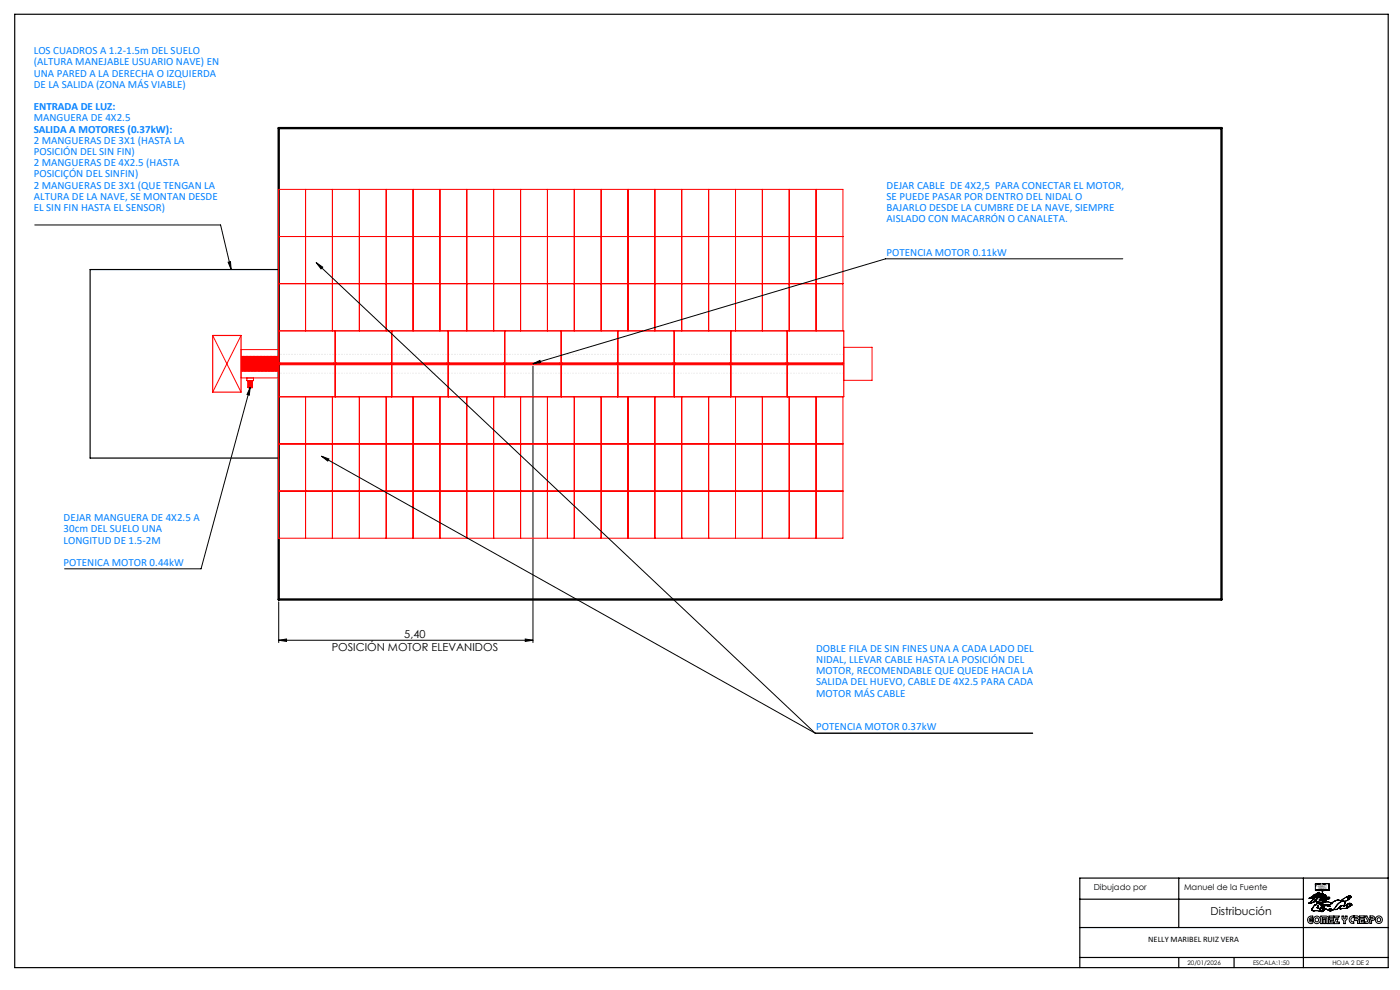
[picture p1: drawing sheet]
<svg xmlns="http://www.w3.org/2000/svg" width="594mm" height="420mm" viewBox="0 0 594 420" stroke-linecap="round" stroke-linejoin="round" font-family="sans-serif">
<g fill="none" stroke="#000" stroke-width=".42">
<path d="M14.7 95.4h78.9l4.5 19M96.8 111.2l1-.2 .3 3.4zM134.2 111.4l2.7 1.9-.7 .8zM134.2 111.4l211.7 199.7M476.4 109.8h-100.7l-149.6 44.5M226.1 154.3l3-1.4 .3 1zM226.1 155.3v117.3M104.7 160.4v.3M106.2 164.3l-.4 3.4-1-.3zM106.2 164.3l-20.9 77h-57.9M136.4 193.6l3.2 1.1-.5 .9zM136.4 193.6l209.5 117.5"/>
<path d="M118.3 255.3v17.3M118.3 271.6l3.3-.5v1zM118.3 271.6h107.8M222.8 271.1l3.3 .5-3.3 .5zM345.9 311.1h92.2M558.1 375l1.7 .1M558.1 375v.1M558.1 375.1v.7M558.1 375.8h.1M558.1 375.8v1.8M558.1 377.6v.1M558.1 377.7l.2 .1"/>
<path d="M558.2 377.7l1.5 .2M558.2 377.7l.1 .1M558.3 374.9l-.1 .1M558.4 379.7h-.1M558.6 377.7h.1M558.7 377.7h.1M558.7 379.6h-.1M558.7 377.7l1.4 .1M558.7 377.7h-.1M558.8 379.5h.1M559 378.9l-3.6 2.2 2.3-.4M559 378.9l1.4 .2"/>
<path d="M559 378.9h.1M559.1 377.7l-.1 .1M559.1 379.4l-.1 .1M559.3 375.1h.1M559.3 377.5l.3 .1M559.3 379.6h.1M559.3 379.4h-.1M559.5 377.6h-1.4M559.6 375.1h.1M559.7 377.9h.1M559.8 375v.1M559.8 379.5l-1.6 .9"/>
<path d="M559.8 377.7h.4M559.9 380h.1M559.9 379.9h.1M559.9 379.6v.1M560 379.9l-.1 .1M560 379.5l-.1 .4M560.1 379.5l-1.6 .1-1.9 1.4M560.1 377.7h.1M560.1 377.8h.4M560.2 379.7v.1M560.2 377.7l.1 .1M560.3 379.9h.1"/>
<path d="M560.3 379.9l-.3 .5M560.3 379.9l.2 .2M560.4 379.9h.1M560.4 379.3h-.1M560.4 379.9v.1M560.4 380l.1 .1M560.5 377.8h.9M560.6 379.7h-.1M560.6 377.7l-.1 .1M560.7 379.1l1.3 .7M560.7 379.7h.1M560.8 379.7h.1"/>
<path d="M560.8 379.7l-.9 .2M560.8 379.7l.1 .2M560.8 377.7h-.1M560.8 377.8l.1 .1M560.9 379.2l-.9 .3M560.9 379.9h.1M561.1 377.6l-.1 6.8M561.1 377.9v6.6M561.1 377.6l-2.4 .1M561.2 379.2h.1M561.4 377.8l-.1 .1M561.4 377.8h.1"/>
<path d="M561.4 379.3h.1M561.5 377.8h.1M561.6 375h.1M561.7 374.9l-1.9 .1M561.7 374.9l.1 .1M561.8 375l.2 .1M561.8 379.7h.1M561.8 379.7l-.2 1-.2-.2M561.8 379.7l.6 .2M562 375v.1M562.1 379.9h.3M562.1 375l-.1 .1"/>
<path d="M562.2 380h-.1M562.2 379.9l-.4 .4M562.3 379.9h.1M562.3 374.9l-.1 .1M562.4 380h-.5l-.1 .6M562.4 379.9l.2 .7M562.8 377.6h-1.7M563.6 374.9h.1M563.6 374.9l.3 2.7M563.6 374.9l-1.5 .1M563.7 376.6v.1M563.7 377.5l-.1 .1"/>
<path d="M563.7 374.9l.3 .4v2.3M563.7 377.1l.1 .1M563.8 377.3l-.1 .1M563.8 376.1l-.1 1.4h-1.2l-.8 .3M563.8 375.2v.9M563.8 377.7l-.1 .1M563.8 376v.1M564 377.3v.1M564 377.5l-3.7 .3M555.3 389l1.7-.4v.7l-1.3 .3-.3 .7 .4 .7 .5 .2 .7-.6h-.8v-.7h.8v1.7a1.56 1.56 0 0 1-2-.5 1.56 1.56 0 0 1 .3-2.1zM555.4 383.1h.1M556 383.1v.1"/>
<path d="M556.5 385.9h.1M556.5 385.7l.4 .6M556.6 385.6l-.1 .1M556.6 385.6h.1M556.7 385.5l-.1 .1M556.7 382l-1.3 1.1M556.9 386.3h.1M557 385.2v.1M557 386.3l.2 .1M557.1 386.4l3 .2M557.1 382.8l-.2 .1M557.1 382.8v.1"/>
<path d="M557.5 382.6v.1M557.7 384.1v.1M557.7 380.7h.1M557.8 384h.1M557.8 382.4l-1.4 .7-1 .1M557.8 384l-1.1 1.5M557.8 382.4h.1M557.8 380.6h.1M557.9 380.6h.1M557.9 380.6l-.2 .1M558.2 389.6l.5-.3 .6 .3 .2 .6-.2 .7-.6 .3-.5-.3-.3-.6zM558.2 380.4l-1.4 1.6"/>
<path d="M558.2 380.3l-.3 .3M558.4 382l.1 .7M558.4 383.7l-.6 .3M558.5 381.3l-1.4 1.5M558.5 381.3h.1M558.6 383.7h-.2M558.6 385l.2 .1M558.6 383.6h.1M558.6 383.6l-.1 .1M558.7 382.4v.4M558.7 382.8v.1M558.7 382.9h.1"/>
<path d="M558.7 385l.5 .2M558.8 382.9v.1M558.8 383.1h.1M558.8 383.1l-.2 .5M558.8 384l.4 1.3M558.9 383l-.1 .1M558.9 383h.1M559 382.7h.1M559 382.7v.1M559 382.6h.1M559 382.6l.1 .4M559 382.6v.1"/>
<path d="M559.1 385.1h.1M559.1 385.2h.1M559.1 383.1h.1M559.1 385.1l1 .6M559.2 384.9v.4M559.3 380.3l-.1 .1M559.3 382.7l.1 .3M559.4 383.2h.1M559.4 383.3h.7M559.4 384.3l-.3 .7M559.4 380.2l-.9 1.1M559.5 380.2h-.1"/>
<path d="M559.5 383.1h.1M559.5 383.1l-.1 .1M559.5 380.5l.4 .2M559.5 380.5l-1.7 1.9M559.6 380.5h.1M559.6 382.7l.2 .4M559.7 382l1.6-.3-1.4 .7M559.8 381.4l1.4 .1M559.9 382.8h.1M559.9 382.9l.3 .3M559.9 382.9h.1M559.9 382.9l.1 .1"/>
<path d="M560 380.4h.1M560 383.5h-.1M560.1 383.3h.1M560.1 380.8h.1M560.1 383.4l-.3 .3h.7M560.1 383.1l.1 .1M560.1 385.7h.3M560.1 386.6h.1M560.2 385.7h.1M560.2 380.8h-.1M560.2 380.6h.1M560.2 380.6l-.1 .2"/>
<path d="M560.2 380.6v.1M560.3 383.8h.1M560.3 380.5h.1M560.3 385.7h-.1M560.3 383.8h.2M560.4 382.8l.4 .3M560.4 383.8h.1M560.4 385.6v.1M560.4 388.6h2.3l.7 .3 .2 2.9h-.6l-.2-2.5h-1.7v2.5h-.7zM560.4 380.8h.1M560.4 381.1h.1M560.4 383.7h.1"/>
<path d="M560.4 383.7l-.1 .1M560.4 380.8v.4M560.4 385.3h.1M560.5 380.7h.1M560.5 385v.1M560.5 380.4l-.3 .2M560.5 383.7h.1M560.5 386.5h.1M560.5 381h.1M560.5 380.1v.1M560.5 380.7v.6M560.5 381.1l.4 .1"/>
<path d="M560.5 381l.2 .3M560.5 380.9h.1M560.5 381.1h.1M560.5 381.3h.1M560.5 381.2l.1 .1M560.5 386.5l-.3 .1M560.5 380.8h.3M560.6 386.5h.1M560.6 383.8h-.1M560.6 386.5h-.1M560.6 381l.1 .2M560.6 381.3h.1"/>
<path d="M560.6 386.4l.1 .1M560.6 386.4l-.1 .2M560.6 380.8h.1M560.6 380.9h.1M560.6 383.7h.1M560.6 380.8v.2M560.6 386.4l.2 .2M560.7 381h.1M560.7 384h.1M560.7 381l-.1 .1M560.7 380.8l-.2 .1M560.7 380.4h-.3"/>
<path d="M560.7 380.8h-.1M560.7 380.7l-.3 .2M560.7 381.1h.1M560.8 386.5h.1M560.8 380.8l.1 .4h-.4M560.8 384.7h-.1M560.8 380.7l.1 .1M560.8 381.1h.1M560.8 380.8h-.1M560.8 384.6l-.4 1M560.8 381.1v.1M560.9 386.6h.1"/>
<path d="M560.9 380.7h-.4M560.9 381.1h.1M560.9 386.6v.2M561 383.7h.1M561 386.5h.1M561 383.7l-.4 .1M561 383.7l-.3 .3M561 386.5v.1M561.1 382.4h.1M561.1 382.4l.1 .2M561.1 382.5h.1M561.1 382.5v.1"/>
<path d="M561.1 386.1h.3M561.2 382.6v.1M561.2 386.5l-.1 .1M561.2 380.2l.4 .5M561.2 381.8h.1M561.2 385.1h.1M561.2 381.4h.1M561.2 383.8l-.5 .2M561.2 385.1l.3 .2M561.2 381.9h.1M561.2 382.7h.1M561.2 381.7l.1 .3"/>
<path d="M561.2 382.5h.1M561.2 381.5h.4M561.2 381.9l.2 .1M561.2 381.3v.1M561.2 381.3v.2M561.2 381.6l-1.6 .2M561.3 385.2h.1M561.3 382.7l.2 .1M561.3 382.5l.2 .2M561.3 385.2l.2 .1M561.3 386.5h-.1M561.3 384.5h.1"/>
<path d="M561.3 382h.5M561.3 384.5v.3M561.3 384.9l-.1 .1M561.3 384.8h.1M561.3 384.8l-.1 .2M561.3 384.5l-.5 .1M561.3 386.1h.1M561.4 385.2h.1M561.4 385.5h.1M561.4 385.5l.1 .1M561.4 382.8h.5M561.4 381.1l-.1 .1"/>
<path d="M561.4 385.1h.1M561.4 386.1h.1M561.4 386.1l-.1 .4h-.6M561.4 385.2l.2 .2M561.4 386.2h.1M561.4 386.3h.1M561.4 386l-.2 .1M561.4 385.1l-.1 .1M561.5 384.1h.1M561.5 386h.1M561.5 380.6h.1M561.5 385.6v.1"/>
<path d="M561.5 385.7h.1M561.5 382.8h.1M561.5 385.4h.1M561.5 385.8h.1M561.5 385.9h.1M561.5 382.1v.7M561.5 385.9l-.1 .1M561.5 385.7v.2M561.6 384h.1M561.6 385.4h.1M561.6 385.4l-.2 .1M561.6 380.6h.1"/>
<path d="M561.6 385.4l2 .8M561.6 380.7h.1M561.6 381.5h.1M561.7 383.8h.1M561.7 380.7v.1M561.7 389.9h.7v1.9h-.7zM561.7 383.8l-.7 .1M561.7 383.8v.1M561.7 383.9l-.2 .2M561.7 382l.1 .8M561.8 381.7h.1M561.8 382h.1"/>
<path d="M561.8 381.7l-.1 .1M561.8 381.6l-.1 .4M561.8 380.4v.2M561.9 382.8h.1M561.9 381.5h.1M561.9 382.8l-1 .2M561.9 382.7l-.1 .1M561.9 382h-.1M561.9 382v.8M562 380.1h.1M562 381.4h.1M562 382.7l-.1 .1"/>
<path d="M562 380h.1M562.1 381.9h.1M562.1 382.5h.1M562.1 381.9l-.2 .1M562.1 382.7l1.4-.1 .7 .3M562.1 382.7h-.1M562.1 384.2l-.1 .1M562.2 380.5l.4 .1M562.2 380.5h.1M562.2 381.4h.1M562.2 381.4l-.6 .2M562.2 381.1h.1"/>
<path d="M562.2 381.2h.1M562.3 381.2l-.1 .2M562.3 384.1l-.2 .1M562.3 380.4l-.1 .1M562.3 383.8l-.7 .2M562.3 381.6l-.2 .3M562.3 381.3a.57 .57 0 0 0-.5-.4 .57 .57 0 0 0-.6 .4M562.3 383.8v.1M562.3 383.9l-.3 .3M562.3 384.1h.1M562.4 384l-.1 .1M562.4 380.3h.1"/>
<path d="M562.5 380.3l-.3 .2M562.5 380v.1M562.5 381.4l-.7 1.5M562.5 384h-.1M562.5 382l-.3 .1M562.5 380.1l.2 .8M562.5 381.9v.1M562.5 380.2v.1M562.6 380.6h.1M562.6 385.6v.1M562.6 381.4l1.3 .1M562.7 380.8l.2 .6-.4 .5"/>
<path d="M562.8 383.9l-.1 .1M562.8 384.1l-.2 .1M562.8 381v.1M562.9 384l-.3 .2M562.9 381.2h.1M562.9 384h.1M562.9 383.9l-.5 .1M563.2 384.3h.1M563.3 384l-.7 .2M563.4 384.2l-.1 .1M563.4 383.9h.1M563.4 383.9l-.1 .1"/>
<path d="M563.5 383.9h.1M563.5 384l-.3 .3M563.6 384.1l-.4 .2M563.7 384.1h-.1M563.7 384.1h.1M563.7 386.2h.1M563.8 384.1v.4M563.8 384.1h-.2M563.8 384.2h.1M563.8 385.8l-.1 .4M563.8 384.5h.1M563.9 389.9h1.9v.7h-1.2v.6h1.2v.6h-1.9z"/>
<path d="M563.9 388.6h1.9v.7h-1.9zM563.9 380.4l-1.6 .7M564.1 385.6h.1M564.1 381.2l-1.6 .1M564.2 380.7l-1.8 .5M564.3 382.8l.5 .5M564.3 381l-1.8 .3M564.8 385.7l-.6-.1-.5 .4M564.8 385.7h.1M564.8 383.3h.1M564.8 383.3l-.9 1.2M564.9 385.7l.5 .3"/>
<path d="M565.4 385.9l.2 .1M565.9 385.8l.1 .1M566 385.9h.1M566 388.6h2.2l-.3 .7h-1.9zM566.7 384.8l-1.2 1.3-1.2 .4-.7-.3M566.7 384.7v.1M566.8 389.9h.9l-.5 1.3h1v.6h-2.2zM566.9 382l-.1 .1M566.9 385.9h.1M567.6 381.9h-.1M568.5 382v.1M568.5 385.4h.1"/>
<path d="M568.6 385.5v.1M568.9 382.1h.1M568.9 382.1l-1.8-.1-2.3 1.3M568.9 384.2l-.1 .1M568.9 384.2l-1.8 1.7h-1.1M569 385.5l-.1 .1M569 384.2h.1M569 384.2h-.1M569.1 384.2h.1M569.1 384.4l-.6 .9 .6 .2M569.1 384.4h.1M569.1 384.3h.1"/>
<path d="M569.1 384.3v.1M569.2 384.2l-.1 .1M569.3 385.4h.1M569.4 388.6h.7l.2 1.2 .5-.2v-1h.7v1.3l-.7 .6v1.3h-.7v-1.3l-.6-.6zM569.4 385.4l-.2 .1M569.9 382.3h.3M570 384.6h.1M570.1 382.3a4.5 4.5 0 0 0-3.4 2.4M570.2 382.3l.4 .2 .1 .6M570.3 382.4h.1M570.7 382.6h.1M570.7 382.8h.1"/>
<path d="M570.8 383l-.8 1.6M571.5 384.4l.4 .4M571.5 384.3h.1M571.5 384.4h.1M571.6 385.2h.1M571.9 383.8l-.4 .6M571.9 383.5l-1.9 1.1M572 385l-2.9 .5M572 383.4l-.1 .1M572.1 385h-.1M572.1 383.3h.9l.2 .4M572.1 383.3l-.2 .2"/>
<path d="M572.1 383.3h.1M572.4 383.2l-.1 .1M572.4 380.1l-3.5 2M572.5 380h.2M572.5 380l-.1 .1M572.5 384.6l-.4 .4M572.5 380.2l-.9 .5M572.6 380.2h.1M572.6 380h.1M572.6 384.4l-.1 .1M572.6 380.1v.1M572.6 381.2v.1"/>
<path d="M572.7 380l-.1 .1M572.7 380.1l-.2 .1M572.7 380.1l.1 .1M572.8 383.9l-.3 .7M572.8 383.7v.2M572.8 383.8v.1M572.8 380.2v.1M572.8 384.2h.1M572.8 380.3l.2 .2M572.8 380.3l-1.1 .8M572.9 383.9h.1M572.9 380.3l-.2 .1"/>
<path d="M572.9 383.2v.1M572.9 380.6l-.6 .9-1.8 1M573 388.9l1.4-.3v.7l-1 .2-.3 .7 .3 .7 1 .2v.7a1.65 1.65 0 0 1-1.8-.9 1.65 1.65 0 0 1 .4-2zM573 380.5h.1M573 380.6l-1.3 .8M573 380.5v.1M573.1 383.8l-.2 .1M573.1 383.8h-.2M573.1 384.1l-.2 .1M573.1 383.4h.1M573.1 383.7h.1M573.1 384.1l-.3 .1"/>
<path d="M573.1 384.1h.1M573.1 384.2l-.6 .4M573.1 384.2h.1M573.2 384.1h.1M573.2 384.1l-.1 .1M573.2 383.6l-.1 .1M573.2 383.7l.1 .1M573.3 383.8h.1M573.3 383.9h.1M573.3 383.9l-.2 .2M573.3 383.8v.1M574.6 388.6h1.2a1.13 1.13 0 0 1 .7 1.7l.2 1.5h-.7l-.1-1.2-1.3-.1v-.7h1.2l.2-.3-1.4-.2z"/>
<path d="M576.9 389.8h1.9v.7h-1.2v.6h1.2v.7h-1.9zM576.9 388.6h1.9v.7h-1.9zM579.3 388.6h.7l1 1.8v.7l-.6 .6-1.3 .1v-.7h.9l.4-.3zM582.3 388.6a.99 .99 0 0 1 1 1 .99 .99 0 0 1-1 .9M582.4 388.6h-1.1v.7l1.3 .1-.2 .4h-1.1v2h.6v-1.3h.5M584.5 389.5l.5-.2 .6 .2 .2 .7-.2 .6-.6 .3-.5-.2-.3-.7z"/>
<circle cx="558.7" cy="390.2" r="1.55"/>
<circle cx="585" cy="390.1" r="1.55"/>
</g>
<path d="M6.2 6.1h582.8v404.4h-582.8zM38.2 114.4h80.1v79.9h-80.1zM500.1 372.5v21M553 372.5v38M589 372.5h-130.8v38M458.2 381.5h94.8M458.2 393.5h130.8M458.2 406.2h130.8M500.1 406.2v4.3M523.6 406.2v4.3" fill="none" stroke="#000" stroke-width=".5"/>
<path d="M118.3 54.3h400v200h-400z" fill="none" stroke="#000" stroke-width="1"/>
<path d="M96.8 111.2l1-.2 .3 3.4zM134.2 111.4l2.7 1.9-.7 .8zM226.1 154.3l3-1.4 .3 1zM106.2 164.3l-.4 3.4-1-.3zM136.4 193.6l3.2 1.1-.5 .9zM118.3 271.6l3.3-.5v1zM222.8 271.1l3.3 .5-3.3 .5z" fill="#000"/>
<g fill="none" stroke="#f00" stroke-width=".42">
<path d="M118.3 80.3h239.3v60.1h-239.3zM129.6 80.3v60.1M141 80.3v60.1M152.5 80.3v60.1M163.9 80.3v60.1M175.3 80.3v60.1M186.7 80.3v60.1M198 80.3v60.1M209.4 80.3v60.1M220.9 80.3v60.1M232.3 80.3v60.1M243.7 80.3v60.1"/>
<path d="M255.1 80.3v60.1M266.5 80.3v60.1M277.8 80.3v60.1M289.2 80.3v60.1M300.7 80.3v60.1M312.1 80.3v60.1M323.5 80.3v60.1M334.9 80.3v60.1M346.3 80.3v60.1M118.3 100.3h239.3M118.3 120.4h239.3M90.2 142.3l12.1 24.1"/>
<path d="M102.3 142.3l-12.1 24.1M102.3 148.3h16v12h-16zM118.3 154.3h239.7M118.7 154l23-.1v.8h-22.9zM142.8 153.9h22.9v.8h-22.9zM166.8 153.9h22.8l.1 .8h-22.9zM190.7 153.9h22.9l.1 .7-23 .1zM214.7 153.9h22.9v.8h-22.9zM238.6 154l22.9-.1 .1 .8h-22.9zM262.6 153.9h22.9l.1 .8h-22.9zM286.6 154l22.9-.1 .1 .8h-23zM310.6 154l22.9-.1v.8h-22.9z"/>
<path d="M334.5 154l22.9-.1 .1 .8h-22.9zM358 147.3h12v14h-12zM104.7 160.4h2.9v1l-2.8 .1zM105.2 161.5v2.8h1.9v-2.8M105.3 161.5v3h1.7v-3M105.6 161.5v2.8M105.8 161.5v2.8M105.8 163.2h.7M105.8 162.6h.7M105.9 161.5v1.1M105.9 163.2v1.1M106.2 161.5v1.1"/>
<path d="M106.2 163.2v1.1M106.4 161.5v1.1M106.4 163.2v1.1M106.5 161.5v2.8M106.8 161.5v2.8M118.3 168.3h239.3v60h-239.3zM129.6 168.3v60M141 168.3v60M152.5 168.3v60M163.9 168.3v60M175.3 168.3v60M186.7 168.3v60"/>
<path d="M198 168.3v60M209.4 168.3v60M220.9 168.3v60M232.3 168.3v60M243.7 168.3v60M255.1 168.3v60M266.5 168.3v60M277.8 168.3v60M289.2 168.3v60M300.7 168.3v60M312.1 168.3v60M323.5 168.3v60"/>
<path d="M334.9 168.3v60M346.3 168.3v60M118.3 188.3h239.3M118.3 208.3h239.3"/>
<circle cx="102.7" cy="156.1" r=".21"/>
<circle cx="102.7" cy="157.3" r=".21"/>
<circle cx="102.7" cy="156.7" r=".21"/>
<circle cx="102.7" cy="153.1" r=".19"/>
<circle cx="102.7" cy="154.3" r=".19"/>
<circle cx="102.7" cy="151.3" r=".19"/>
<circle cx="102.7" cy="153.7" r=".19"/>
<circle cx="102.7" cy="154.9" r=".19"/>
<circle cx="102.7" cy="152.5" r=".19"/>
<circle cx="102.7" cy="151.9" r=".19"/>
<circle cx="102.7" cy="155.5" r=".19"/>
<circle cx="103.3" cy="156.1" r=".21"/>
<circle cx="103.3" cy="157.3" r=".21"/>
<circle cx="103.3" cy="156.7" r=".21"/>
<circle cx="103.3" cy="153.1" r=".19"/>
<circle cx="103.3" cy="151.3" r=".19"/>
<circle cx="103.3" cy="154.3" r=".19"/>
<circle cx="103.3" cy="153.7" r=".19"/>
<circle cx="103.3" cy="154.9" r=".19"/>
<circle cx="103.3" cy="151.9" r=".19"/>
<circle cx="103.3" cy="155.5" r=".19"/>
<circle cx="103.3" cy="152.5" r=".19"/>
<circle cx="103.9" cy="156.1" r=".21"/>
<circle cx="103.9" cy="157.3" r=".21"/>
<circle cx="103.9" cy="156.7" r=".21"/>
<circle cx="103.9" cy="153.1" r=".19"/>
<circle cx="103.9" cy="154.3" r=".19"/>
<circle cx="103.9" cy="151.3" r=".19"/>
<circle cx="103.9" cy="153.7" r=".19"/>
<circle cx="103.9" cy="154.9" r=".19"/>
<circle cx="103.9" cy="151.9" r=".19"/>
<circle cx="103.9" cy="152.5" r=".19"/>
<circle cx="103.9" cy="155.5" r=".19"/>
<circle cx="104.5" cy="156.1" r=".21"/>
<circle cx="104.5" cy="157.3" r=".21"/>
<circle cx="104.5" cy="156.7" r=".21"/>
<circle cx="104.5" cy="153.1" r=".19"/>
<circle cx="104.5" cy="153.7" r=".19"/>
<circle cx="104.5" cy="151.3" r=".19"/>
<circle cx="104.5" cy="154.3" r=".19"/>
<circle cx="104.5" cy="154.9" r=".19"/>
<circle cx="104.5" cy="155.5" r=".19"/>
<circle cx="104.5" cy="152.5" r=".19"/>
<circle cx="104.5" cy="151.9" r=".19"/>
<circle cx="105.1" cy="156.1" r=".21"/>
<circle cx="105.1" cy="157.3" r=".21"/>
<circle cx="105.1" cy="156.7" r=".21"/>
<circle cx="105.1" cy="153.1" r=".19"/>
<circle cx="105.1" cy="151.3" r=".19"/>
<circle cx="105.1" cy="154.3" r=".19"/>
<circle cx="105.1" cy="153.7" r=".19"/>
<circle cx="105.1" cy="154.9" r=".19"/>
<circle cx="105.1" cy="151.9" r=".19"/>
<circle cx="105.1" cy="155.5" r=".19"/>
<circle cx="105.1" cy="152.5" r=".19"/>
<circle cx="105.7" cy="156.1" r=".21"/>
<circle cx="105.7" cy="157.3" r=".21"/>
<circle cx="105.7" cy="156.7" r=".21"/>
<circle cx="105.7" cy="153.1" r=".19"/>
<circle cx="105.7" cy="153.7" r=".19"/>
<circle cx="105.7" cy="151.3" r=".19"/>
<circle cx="105.7" cy="154.3" r=".19"/>
<circle cx="105.7" cy="154.9" r=".19"/>
<circle cx="105.7" cy="151.9" r=".19"/>
<circle cx="105.7" cy="155.5" r=".19"/>
<circle cx="105.7" cy="152.5" r=".19"/>
<circle cx="106.3" cy="156.1" r=".21"/>
<circle cx="106.3" cy="157.3" r=".21"/>
<circle cx="106.3" cy="156.7" r=".21"/>
<circle cx="106.3" cy="153.1" r=".19"/>
<circle cx="106.3" cy="154.3" r=".19"/>
<circle cx="106.3" cy="153.7" r=".19"/>
<circle cx="106.3" cy="151.3" r=".19"/>
<circle cx="106.3" cy="154.9" r=".19"/>
<circle cx="106.3" cy="151.9" r=".19"/>
<circle cx="106.3" cy="155.5" r=".19"/>
<circle cx="106.3" cy="152.5" r=".19"/>
<circle cx="106.9" cy="156.1" r=".21"/>
<circle cx="106.9" cy="156.7" r=".21"/>
<circle cx="106.9" cy="157.3" r=".21"/>
<circle cx="106.9" cy="153.1" r=".19"/>
<circle cx="106.9" cy="154.3" r=".19"/>
<circle cx="106.9" cy="153.7" r=".19"/>
<circle cx="106.9" cy="151.3" r=".19"/>
<circle cx="106.9" cy="151.9" r=".19"/>
<circle cx="106.9" cy="154.9" r=".19"/>
<circle cx="106.9" cy="155.5" r=".19"/>
<circle cx="106.9" cy="152.5" r=".19"/>
<circle cx="107.5" cy="156.1" r=".21"/>
<circle cx="107.5" cy="157.3" r=".21"/>
<circle cx="107.5" cy="156.7" r=".21"/>
<circle cx="107.5" cy="153.1" r=".19"/>
<circle cx="107.5" cy="154.3" r=".19"/>
<circle cx="107.5" cy="151.3" r=".19"/>
<circle cx="107.5" cy="153.7" r=".19"/>
<circle cx="107.5" cy="154.9" r=".19"/>
<circle cx="107.5" cy="152.5" r=".19"/>
<circle cx="107.5" cy="155.5" r=".19"/>
<circle cx="107.5" cy="151.9" r=".19"/>
<circle cx="108.1" cy="156.1" r=".21"/>
<circle cx="108.1" cy="157.3" r=".21"/>
<circle cx="108.1" cy="156.7" r=".21"/>
<circle cx="108.1" cy="153.1" r=".19"/>
<circle cx="108.1" cy="154.3" r=".19"/>
<circle cx="108.1" cy="153.7" r=".19"/>
<circle cx="108.1" cy="151.3" r=".19"/>
<circle cx="108.1" cy="154.9" r=".19"/>
<circle cx="108.1" cy="155.5" r=".19"/>
<circle cx="108.1" cy="151.9" r=".19"/>
<circle cx="108.1" cy="152.5" r=".19"/>
<circle cx="108.7" cy="156.1" r=".21"/>
<circle cx="108.7" cy="157.3" r=".21"/>
<circle cx="108.7" cy="156.7" r=".21"/>
<circle cx="108.7" cy="153.1" r=".19"/>
<circle cx="108.7" cy="153.7" r=".19"/>
<circle cx="108.7" cy="154.3" r=".19"/>
<circle cx="108.7" cy="151.3" r=".19"/>
<circle cx="108.7" cy="155.5" r=".19"/>
<circle cx="108.7" cy="154.9" r=".19"/>
<circle cx="108.7" cy="152.5" r=".19"/>
<circle cx="108.7" cy="151.9" r=".19"/>
<circle cx="109.3" cy="156.1" r=".21"/>
<circle cx="109.3" cy="157.3" r=".21"/>
<circle cx="109.3" cy="156.7" r=".21"/>
<circle cx="109.3" cy="153.1" r=".19"/>
<circle cx="109.3" cy="154.3" r=".19"/>
<circle cx="109.3" cy="151.3" r=".19"/>
<circle cx="109.3" cy="153.7" r=".19"/>
<circle cx="109.3" cy="154.9" r=".19"/>
<circle cx="109.3" cy="151.9" r=".19"/>
<circle cx="109.3" cy="152.5" r=".19"/>
<circle cx="109.3" cy="155.5" r=".19"/>
<circle cx="109.9" cy="156.1" r=".21"/>
<circle cx="109.9" cy="157.3" r=".21"/>
<circle cx="109.9" cy="156.7" r=".21"/>
<circle cx="109.9" cy="153.1" r=".19"/>
<circle cx="109.9" cy="153.7" r=".19"/>
<circle cx="109.9" cy="154.3" r=".19"/>
<circle cx="109.9" cy="151.3" r=".19"/>
<circle cx="109.9" cy="155.5" r=".19"/>
<circle cx="109.9" cy="152.5" r=".19"/>
<circle cx="109.9" cy="151.9" r=".19"/>
<circle cx="109.9" cy="154.9" r=".19"/>
<circle cx="110.5" cy="156.1" r=".21"/>
<circle cx="110.5" cy="157.3" r=".21"/>
<circle cx="110.5" cy="156.7" r=".21"/>
<circle cx="110.5" cy="153.1" r=".19"/>
<circle cx="110.5" cy="153.7" r=".19"/>
<circle cx="110.5" cy="154.3" r=".19"/>
<circle cx="110.5" cy="151.3" r=".19"/>
<circle cx="110.5" cy="154.9" r=".19"/>
<circle cx="110.5" cy="155.5" r=".19"/>
<circle cx="110.5" cy="152.5" r=".19"/>
<circle cx="110.5" cy="151.9" r=".19"/>
<circle cx="111.1" cy="156.1" r=".21"/>
<circle cx="111.1" cy="157.3" r=".21"/>
<circle cx="111.1" cy="156.7" r=".21"/>
<circle cx="111.1" cy="153.1" r=".19"/>
<circle cx="111.1" cy="153.7" r=".19"/>
<circle cx="111.1" cy="154.3" r=".19"/>
<circle cx="111.1" cy="151.3" r=".19"/>
<circle cx="111.1" cy="154.9" r=".19"/>
<circle cx="111.1" cy="152.5" r=".19"/>
<circle cx="111.1" cy="151.9" r=".19"/>
<circle cx="111.1" cy="155.5" r=".19"/>
<circle cx="111.7" cy="156.1" r=".21"/>
<circle cx="111.7" cy="156.7" r=".21"/>
<circle cx="111.7" cy="157.3" r=".21"/>
<circle cx="111.7" cy="153.1" r=".19"/>
<circle cx="111.7" cy="153.7" r=".19"/>
<circle cx="111.7" cy="154.3" r=".19"/>
<circle cx="111.7" cy="151.3" r=".19"/>
<circle cx="111.7" cy="152.5" r=".19"/>
<circle cx="111.7" cy="155.5" r=".19"/>
<circle cx="111.7" cy="154.9" r=".19"/>
<circle cx="111.7" cy="151.9" r=".19"/>
<circle cx="112.3" cy="156.1" r=".21"/>
<circle cx="112.3" cy="157.3" r=".21"/>
<circle cx="112.3" cy="156.7" r=".21"/>
<circle cx="112.3" cy="153.1" r=".19"/>
<circle cx="112.3" cy="153.7" r=".19"/>
<circle cx="112.3" cy="151.3" r=".19"/>
<circle cx="112.3" cy="154.3" r=".19"/>
<circle cx="112.3" cy="154.9" r=".19"/>
<circle cx="112.3" cy="151.9" r=".19"/>
<circle cx="112.3" cy="155.5" r=".19"/>
<circle cx="112.3" cy="152.5" r=".19"/>
<circle cx="112.9" cy="156.1" r=".21"/>
<circle cx="112.9" cy="157.3" r=".21"/>
<circle cx="112.9" cy="156.7" r=".21"/>
<circle cx="112.9" cy="153.1" r=".19"/>
<circle cx="112.9" cy="153.7" r=".19"/>
<circle cx="112.9" cy="154.3" r=".19"/>
<circle cx="112.9" cy="151.3" r=".19"/>
<circle cx="112.9" cy="154.9" r=".19"/>
<circle cx="112.9" cy="155.5" r=".19"/>
<circle cx="112.9" cy="151.9" r=".19"/>
<circle cx="112.9" cy="152.5" r=".19"/>
<circle cx="113.5" cy="156.1" r=".21"/>
<circle cx="113.5" cy="156.7" r=".21"/>
<circle cx="113.5" cy="157.3" r=".21"/>
<circle cx="113.5" cy="153.1" r=".19"/>
<circle cx="113.5" cy="153.7" r=".19"/>
<circle cx="113.5" cy="154.3" r=".19"/>
<circle cx="113.5" cy="151.3" r=".19"/>
<circle cx="113.5" cy="154.9" r=".19"/>
<circle cx="113.5" cy="155.5" r=".19"/>
<circle cx="113.5" cy="152.5" r=".19"/>
<circle cx="113.5" cy="151.9" r=".19"/>
<circle cx="114.1" cy="156.1" r=".21"/>
<circle cx="114.1" cy="157.3" r=".21"/>
<circle cx="114.1" cy="156.7" r=".21"/>
<circle cx="114.1" cy="153.1" r=".19"/>
<circle cx="114.1" cy="154.3" r=".19"/>
<circle cx="114.1" cy="153.7" r=".19"/>
<circle cx="114.1" cy="151.3" r=".19"/>
<circle cx="114.1" cy="154.9" r=".19"/>
<circle cx="114.1" cy="152.5" r=".19"/>
<circle cx="114.1" cy="151.9" r=".19"/>
<circle cx="114.1" cy="155.5" r=".19"/>
<circle cx="114.7" cy="156.1" r=".21"/>
<circle cx="114.7" cy="157.3" r=".21"/>
<circle cx="114.7" cy="156.7" r=".21"/>
<circle cx="114.7" cy="153.1" r=".19"/>
<circle cx="114.7" cy="154.3" r=".19"/>
<circle cx="114.7" cy="153.7" r=".19"/>
<circle cx="114.7" cy="151.3" r=".19"/>
<circle cx="114.7" cy="154.9" r=".19"/>
<circle cx="114.7" cy="151.9" r=".19"/>
<circle cx="114.7" cy="155.5" r=".19"/>
<circle cx="114.7" cy="152.5" r=".19"/>
<circle cx="115.3" cy="156.1" r=".21"/>
<circle cx="115.3" cy="157.3" r=".21"/>
<circle cx="115.3" cy="156.7" r=".21"/>
<circle cx="115.3" cy="153.1" r=".19"/>
<circle cx="115.3" cy="153.7" r=".19"/>
<circle cx="115.3" cy="151.3" r=".19"/>
<circle cx="115.3" cy="154.3" r=".19"/>
<circle cx="115.3" cy="154.9" r=".19"/>
<circle cx="115.3" cy="151.9" r=".19"/>
<circle cx="115.3" cy="152.5" r=".19"/>
<circle cx="115.3" cy="155.5" r=".19"/>
<circle cx="115.9" cy="156.1" r=".21"/>
<circle cx="115.9" cy="157.3" r=".21"/>
<circle cx="115.9" cy="156.7" r=".21"/>
<circle cx="115.9" cy="153.1" r=".19"/>
<circle cx="115.9" cy="154.3" r=".19"/>
<circle cx="115.9" cy="153.7" r=".19"/>
<circle cx="115.9" cy="151.3" r=".19"/>
<circle cx="115.9" cy="155.5" r=".19"/>
<circle cx="115.9" cy="154.9" r=".19"/>
<circle cx="115.9" cy="152.5" r=".19"/>
<circle cx="115.9" cy="151.9" r=".19"/>
<circle cx="116.5" cy="156.1" r=".21"/>
<circle cx="116.5" cy="157.3" r=".21"/>
<circle cx="116.5" cy="156.7" r=".21"/>
<circle cx="116.5" cy="153.1" r=".19"/>
<circle cx="116.5" cy="154.3" r=".19"/>
<circle cx="116.5" cy="153.7" r=".19"/>
<circle cx="116.5" cy="151.3" r=".19"/>
<circle cx="116.5" cy="151.9" r=".19"/>
<circle cx="116.5" cy="155.5" r=".19"/>
<circle cx="116.5" cy="154.9" r=".19"/>
<circle cx="116.5" cy="152.5" r=".19"/>
<circle cx="117.1" cy="156.1" r=".21"/>
<circle cx="117.1" cy="156.7" r=".21"/>
<circle cx="117.1" cy="157.3" r=".21"/>
<circle cx="117.1" cy="153.1" r=".19"/>
<circle cx="117.1" cy="153.7" r=".19"/>
<circle cx="117.1" cy="154.3" r=".19"/>
<circle cx="117.1" cy="151.3" r=".19"/>
<circle cx="117.1" cy="154.9" r=".19"/>
<circle cx="117.1" cy="151.9" r=".19"/>
<circle cx="117.1" cy="155.5" r=".19"/>
<circle cx="117.1" cy="152.5" r=".19"/>
<circle cx="117.7" cy="156.1" r=".21"/>
<circle cx="117.7" cy="157.3" r=".21"/>
<circle cx="117.7" cy="156.7" r=".21"/>
<circle cx="117.7" cy="153.1" r=".19"/>
<circle cx="117.7" cy="154.3" r=".19"/>
<circle cx="117.7" cy="153.7" r=".19"/>
<circle cx="117.7" cy="151.3" r=".19"/>
<circle cx="117.7" cy="155.5" r=".19"/>
<circle cx="117.7" cy="151.9" r=".19"/>
<circle cx="117.7" cy="154.9" r=".19"/>
<circle cx="117.7" cy="152.5" r=".19"/>
</g>
<g fill="none" stroke="#000" stroke-width=".42" stroke-dasharray="0 .6" stroke-dashoffset=".1" stroke-linecap="butt">
<path d="M142.2 158.3h-23.9M142.2 150.3h-23.9M166.2 158.3h-24M166.2 150.3h-24M190.2 158.3h-24M190.2 150.3h-24M214.2 158.3h-24M214.2 150.3h-24M238.1 158.3h-23.9M238.1 150.3h-23.9M262.1 158.3h-24M262.1 150.3h-24"/>
<path d="M286.1 158.3h-24M286.1 150.3h-24M310.1 158.3h-24M310.1 150.3h-24M334 158.3h-23.9M334 150.3h-23.9M358 158.3h-24M358 150.3h-24"/>
</g>
<path d="M90.2 142.3h12.1v24.1h-12.1zM118.3 140.4h239.7v27.9h-239.7zM142.2 140.4v27.9M166.2 140.4v27.9M190.2 140.4v27.9M214.1 140.4v27.9M238.1 140.4v27.9M262.1 140.4v27.9M286.1 140.4v27.9M310.1 140.4v27.9M334 140.4v27.9" fill="none" stroke="#f00" stroke-width=".5"/>
<g font-size="4.7" fill="#0080ff">
<text x="14.3" y="23">LOS CUADROS A 1.2-1.5m DEL SUELO</text>
<text x="14.3" y="27.7">(ALTURA MANEJABLE USUARIO NAVE) EN</text>
<text x="14.3" y="32.5">UNA PARED A LA DERECHA O IZQUIERDA</text>
<text x="14.3" y="37.2">DE LA SALIDA (ZONA MÁS VIABLE)</text>
<text x="14.3" y="46.7">ENTRADA DE LUZ:</text>
<text x="14.3" y="51.5">MANGUERA DE 4X2.5</text>
<text x="14.3" y="56.2">SALIDA A MOTORES (0.37kW):</text>
<text x="14.3" y="61">2 MANGUERAS DE 3X1 (HASTA LA</text>
<text x="14.3" y="65.8">POSICIÓN DEL SIN FIN)</text>
<text x="14.3" y="70.5">2 MANGUERAS DE 4X2.5 (HASTA</text>
<text x="14.3" y="75.3">POSICIÇÓN DEL SINFIN)</text>
<text x="14.3" y="80">2 MANGUERAS DE 3X1 (QUE TENGAN LA</text>
<text x="376.2" y="80.1">DEJAR CABLE DE 4X2,5 PARA CONECTAR EL MOTOR,</text>
<text x="14.3" y="84.8">ALTURA DE LA NAVE, SE MONTAN DESDE</text>
<text x="14.3" y="89.5">EL SIN FIN HASTA EL SENSOR)</text>
<text x="376.2" y="84.8">SE PUEDE PASAR POR DENTRO DEL NIDAL O</text>
<text x="376.2" y="89.6">BAJARLO DESDE LA CUMBRE DE LA NAVE, SIEMPRE</text>
<text x="376.2" y="94.4">AISLADO CON MACARRÓN O CANALETA.</text>
<text x="376.2" y="108.6">POTENCIA MOTOR 0.11kW</text>
<text x="27" y="221.1">DEJAR MANGUERA DE 4X2.5 A</text>
<text x="27" y="225.9">30cm DEL SUELO UNA</text>
<text x="27" y="230.6">LONGITUD DE 1.5-2M</text>
<text x="27" y="240.1">POTENICA MOTOR 0.44kW</text>
<text x="346.3" y="276.5">DOBLE FILA DE SIN FINES UNA A CADA LADO DEL</text>
<text x="346.3" y="281.3">NIDAL, LLEVAR CABLE HASTA LA POSICIÓN DEL</text>
<text x="346.3" y="286">MOTOR, RECOMENDABLE QUE QUEDE HACIA LA</text>
<text x="346.3" y="290.8">SALIDA DEL HUEVO, CABLE DE 4X2.5 PARA CADA</text>
<text x="346.3" y="295.6">MOTOR MÁS CABLE</text>
<text x="346.3" y="309.8">POTENCIA MOTOR 0.37kW</text>
</g>
<g font-size="4.7">
<text x="171.5" y="270.5">5,40</text>
<text x="140.8" y="276.1">POSICIÓN MOTOR ELEVANIDOS</text>
<text x="513.6" y="388.1">Distribución</text>
</g>
<g font-size="3.5">
<text x="464.1" y="377.6">Dibujado por</text>
<text x="502.4" y="377.6">Manuel de la Fuente</text>
<text x="487.2" y="399.5">NELLY MARIBEL RUIZ VERA</text>
</g>
<g font-size="2.7">
<text x="503.8" y="409.5">20/01/2026</text>
<text x="531.6" y="409.4">ESCALA:1:50</text>
<text x="565.3" y="409.4">HOJA 2 DE 2</text>
</g>
<g font-size="1">
<text x="559.1" y="376.2">GOMEZ Y</text>
<text x="559.4" y="377.2">CRESPO</text>
</g>
</svg>
